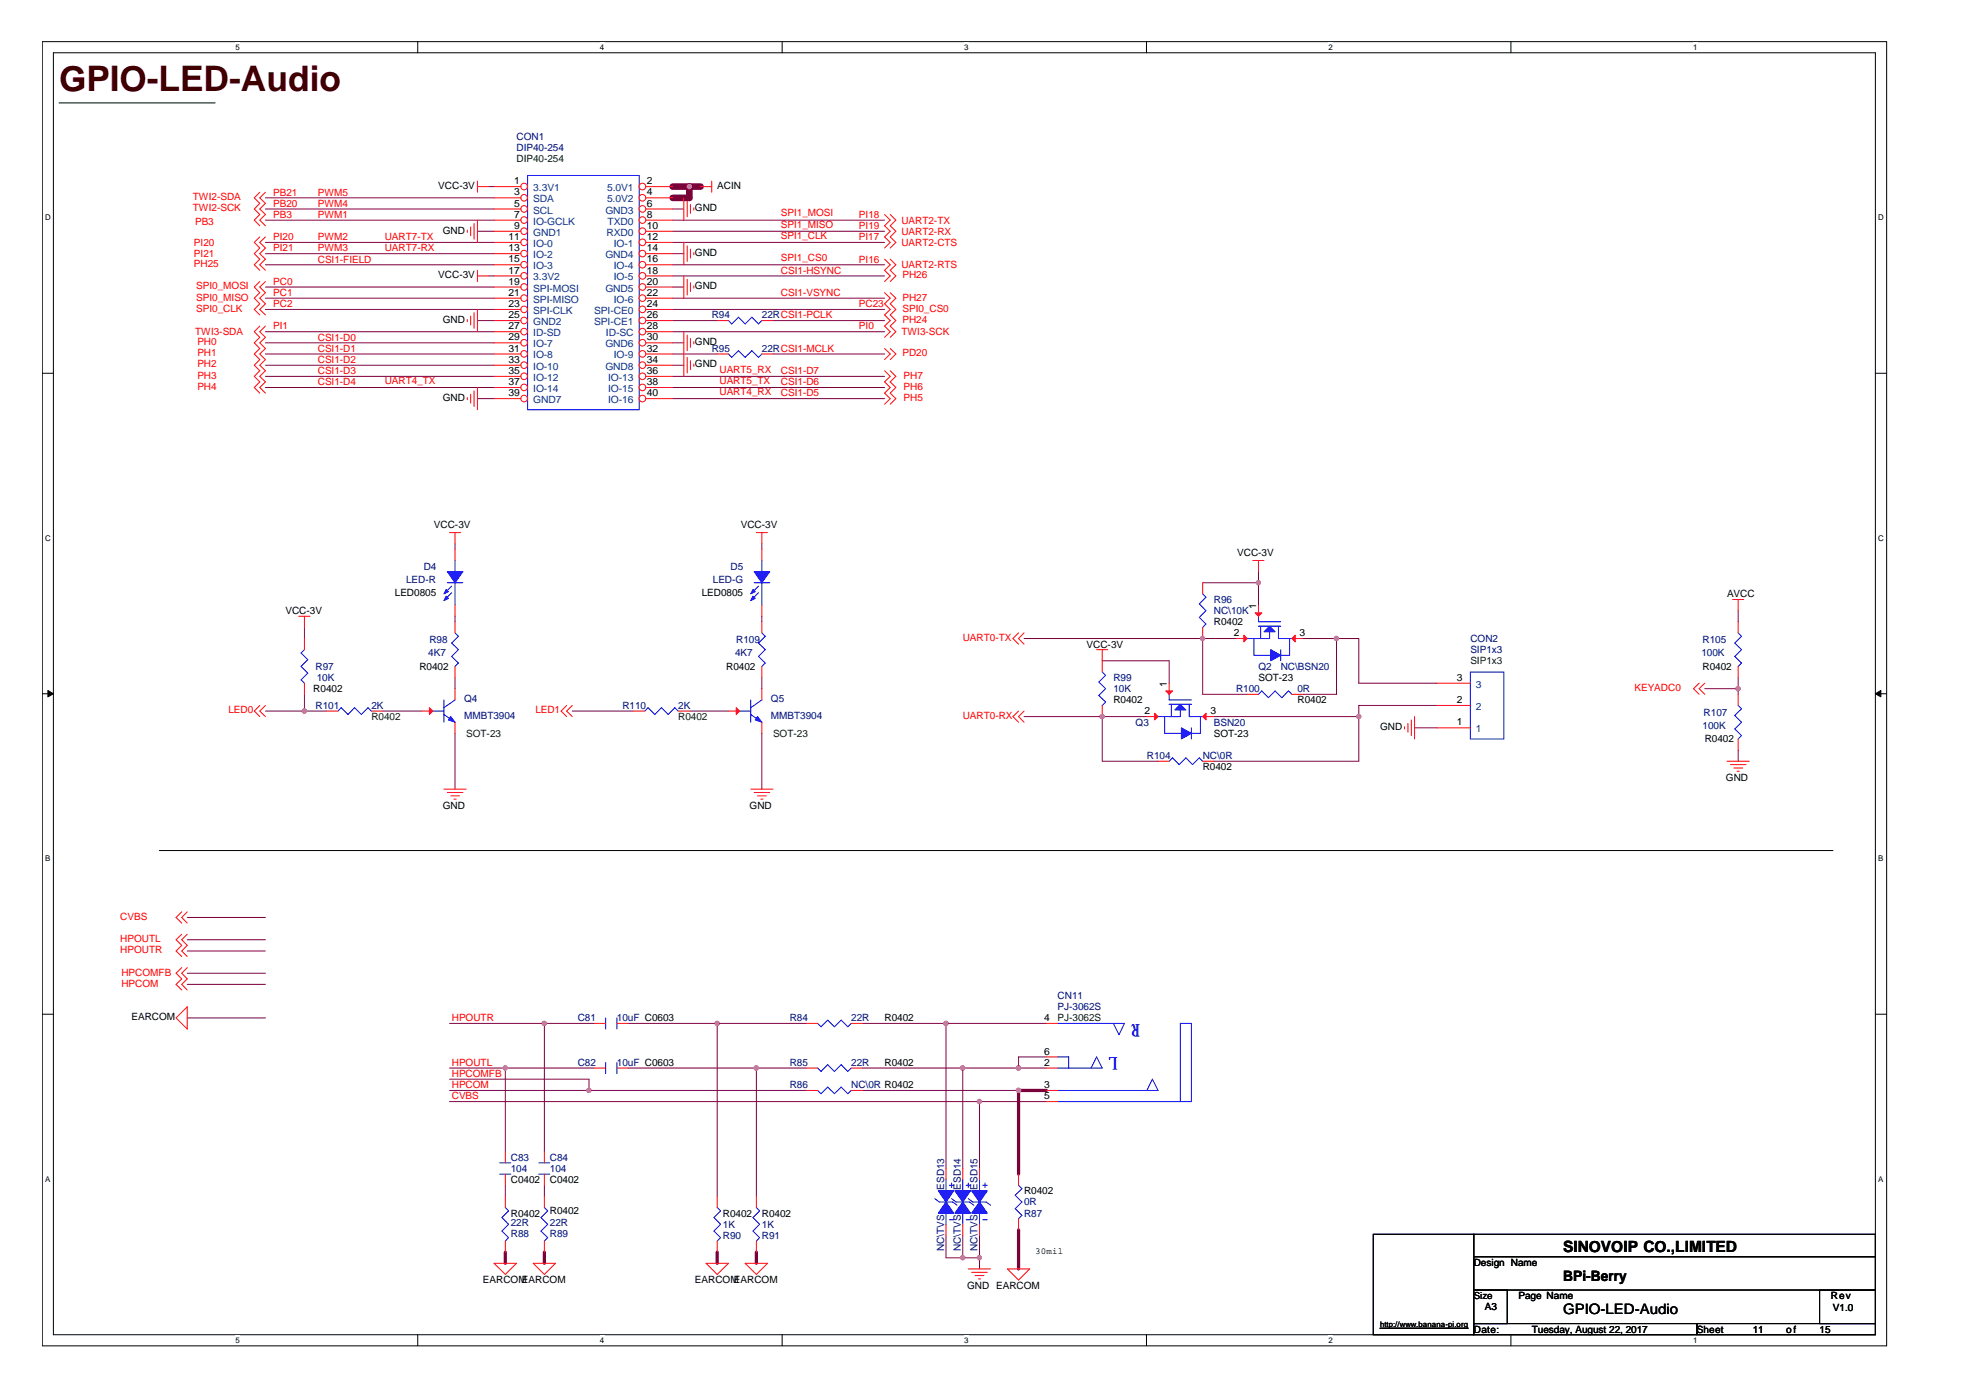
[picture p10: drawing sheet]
<svg xmlns="http://www.w3.org/2000/svg" width="297mm" height="210mm" viewBox="0 0 297 210" stroke-linecap="round" stroke-linejoin="round" font-family="sans-serif">
<path d="M6.3 6.3h277.2v195.9h-277.2zM8 7.9h273.8v192.6h-273.8z" fill="none" stroke="#000" stroke-width=".15"/>
<g fill="#fff">
<path d="M35.4 6.4h.6v1.4h-.6z"/>
<path d="M35.4 200.7h.6v1.4h-.6z"/>
</g>
<path d="M62.8 6.3v1.6M62.8 200.5v1.7" fill="none" stroke="#000" stroke-width=".15"/>
<g fill="#fff">
<path d="M90.1 6.4h.7v1.4h-.7z"/>
<path d="M90.1 200.7h.7v1.4h-.7z"/>
</g>
<path d="M117.5 6.3v1.6M117.5 200.5v1.7" fill="none" stroke="#000" stroke-width=".15"/>
<g fill="#fff">
<path d="M144.9 6.4h.6v1.4h-.6z"/>
<path d="M144.9 200.7h.6v1.4h-.6z"/>
</g>
<path d="M172.3 6.3v1.6M172.3 200.5v1.7" fill="none" stroke="#000" stroke-width=".15"/>
<g fill="#fff">
<path d="M199.6 6.4h.7v1.4h-.7z"/>
<path d="M199.6 200.7h.7v1.4h-.7z"/>
</g>
<path d="M227 6.3v1.6M227 200.5v1.7" fill="none" stroke="#000" stroke-width=".15"/>
<g fill="#fff">
<path d="M254.4 6.4h.6v1.4h-.6z"/>
<path d="M254.4 200.7h.6v1.4h-.6z"/>
<path d="M6.8 32h.8v1.4h-.8z"/>
<path d="M282.2 32h.8v1.4h-.8z"/>
<path d="M6.8 80.1h.8v1.4h-.8z"/>
<path d="M282.2 80.1h.8v1.4h-.8z"/>
</g>
<path d="M6.3 56.1h1.7M281.8 56.1h1.6" fill="none" stroke="#000" stroke-width=".15"/>
<g fill="#fff">
<path d="M6.8 128.3h.8v1.4h-.8z"/>
<path d="M282.2 128.3h.8v1.4h-.8z"/>
</g>
<path d="M6.3 104.2h1.7M281.8 104.2h1.6" fill="none" stroke="#000" stroke-width=".15"/>
<g fill="#000" stroke="#000" stroke-width=".15">
<path d="M7.2 103.8l.8 .4-.8 .5z" fill-rule="evenodd"/>
<path d="M281.8 104.2l.8-.4v.9z" fill-rule="evenodd"/>
</g>
<g fill="#fff">
<path d="M6.8 176.4h.8v1.4h-.8z"/>
<path d="M282.2 176.4h.8v1.4h-.8z"/>
</g>
<path d="M8.9 15.5h23.4M23.9 127.8h251.5M6.3 152.4h1.7M281.8 152.4h1.6M206.3 185.5h15.1v15h-15.1zM221.4 185.5h60.4v3.3h-60.4zM221.4 188.8h60.4v5h-60.4zM221.4 193.8h5.1v5.1h-5.1zM221.4 198.9h33.6v1.6h-33.6zM255 198.9h26.8v1.6h-26.8zM273.4 193.8h8.4v5.1h-8.4z" fill="none" stroke="#000" stroke-width=".15"/>
<g fill="none" stroke="#800040" stroke-width=".15">
<path d="M39.9 38.1h34.3M39.9 31.4h34.3M39.9 29.7h34.3M39.9 39.8h34.3M39.9 36.4h34.3M39.9 33.1h34.3M71.7 34.7h2.5M73.4 28h.8M101.1 34.7h31.8M101.1 38.1h1.6M101.1 31.4h1.6M101.1 39.8h31.8"/>
<path d="M101.1 36.4h31.8M101.1 33.1h31.8M39.9 54.9h34.3M39.9 51.5h34.3M39.9 43.1h34.3M39.9 44.8h34.3M39.9 46.5h34.3M39.9 53.2h34.3M39.9 56.6h34.3M39.9 58.2h34.3M39.9 49.8h34.3M71.7 48.2h2.5"/>
<path d="M71.7 59.9h2.5M73.4 41.5h.8M101.1 41.5h31.8M101.1 48.2h6.7M101.1 54.9h1.6M101.1 51.5h1.6M101.1 59.9h31.8M101.1 43.1h1.6M101.1 44.8h31.8M101.1 46.5h31.8M101.1 53.2h6.7M101.1 56.6h31.8"/>
<path d="M101.1 58.2h31.8M101.1 49.8h31.8M116.1 48.2h16.8M116.1 53.2h16.8M45.7 94.3v1.6M68.4 81.7v.8M68.4 92.6v.8M114.5 81.7v.8M114.5 92.6v.8M153.9 95.9h31.8M165.6 99.3h10.1v3.4M180.7 95.9v8.4h6.7"/>
<path d="M180.7 87.6h8.4M189.1 85.9v5M195.8 95.9h8.4v6.8h11.7M200.8 95.9v8.4h-5M261.2 91.8v1.6M39.9 106.8h9.2M45.7 104.3v2.5M57.5 106.8h5.9M68.4 101.8v1.7M68.4 110.2v8.4M86 106.8h9.2M103.6 106.8h5.9"/>
<path d="M114.5 101.8v1.7M114.5 110.2v8.4M153.9 107.7h18.4M165.6 107.7v6.7h8.4M182.4 107.7h21.8M212.5 109.4h3.4M215.9 106h-11.7v8.4h-21.8M256.1 103.5h5.1M261.2 101.8v2.5M261.2 112.7v1.7M28.1 137.9h11.8M28.1 152.9h11.8"/>
<path d="M28.1 142.9h11.8M28.1 141.2h11.8M28.1 147.9h11.8M28.1 146.2h11.8M67.5 153.8h21.8M81.8 153.8v19.3M94.4 153.8h26.8M107.8 153.8v26M129.6 153.8h27.6M142.1 153.8v21.8M157.2 158.8h-4.2v1.7M67.5 160.5h21.8"/>
<path d="M67.5 162.2h21v1.6M67.5 163.8h53.7M67.5 165.5h89.7M75.9 160.5v12.6M75.9 178.1v1.7M81.8 178.1v1.7M94.4 160.5h26.8M113.6 160.5v19.3M129.6 160.5h27.6M129.6 163.8h23.4M144.7 160.5v15.1M147.2 165.5v10.1"/>
<path d="M142.1 185.6v3.4h5.1M144.7 185.6v3.4M147.2 185.6v5.1"/>
</g>
<g fill="#f0f" stroke="#f0f" stroke-width=".15">
<circle cx="45.7" cy="106.8" r=".33"/>
<circle cx="200.8" cy="95.9" r=".33"/>
<circle cx="180.7" cy="95.9" r=".32"/>
<circle cx="204.1" cy="107.7" r=".32"/>
<circle cx="165.6" cy="107.7" r=".33"/>
<circle cx="189.1" cy="87.5" r=".32"/>
<circle cx="103.6" cy="28" r=".32"/>
<circle cx="261.1" cy="103.5" r=".33"/>
<circle cx="107.8" cy="153.8" r=".32"/>
<circle cx="144.6" cy="160.5" r=".33"/>
<circle cx="153" cy="160.5" r=".33"/>
<circle cx="142.1" cy="153.8" r=".33"/>
<circle cx="147.1" cy="189" r=".32"/>
<circle cx="144.6" cy="189" r=".33"/>
<circle cx="88.5" cy="163.8" r=".32"/>
<circle cx="81.8" cy="153.8" r=".33"/>
<circle cx="75.9" cy="160.5" r=".32"/>
<circle cx="113.6" cy="160.5" r=".32"/>
<circle cx="153" cy="163.8" r=".33"/>
<circle cx="147.1" cy="165.5" r=".32"/>
</g>
<path d="M101.1 28h4.2M103.6 28v1.7h-2.5" fill="none" stroke="#800040" stroke-width=".99"/>
<path d="M157.2 163.8h-4.2v12.6M75.9 188.1v1.7M81.8 188.1v1.7M107.8 188.1v1.7M113.6 188.1v1.7M153 184.8v5.9" fill="none" stroke="#800040" stroke-width=".49"/>
<g fill="none" stroke="#f00" stroke-width=".15">
<path d="M39 28.9l-.8 .8 .8 .9-.8 .8 .8 .8-.8 .9 .8 .8M39 35.6l-.8 .8 .8 .9-.8 .8 .8 .8-.8 .9 .8 .8M39.9 28.9l-.9 .8 .9 .9-.9 .8 .9 .8-.9 .9 .9 .8M39.9 35.6l-.9 .8 .9 .9-.9 .8 .9 .8-.9 .9 .9 .8M70.2 34.6v.3M70.7 34.1v1.3M71.2 33.6v2.3M71.7 27.2v1.7M71.7 33.1v3.3M71.7 28h1.7M102.7 29.7v3.4M102.7 36.4v3.4"/>
<path d="M103.3 30.2v2.4M103.3 36.9v2.4M103.7 30.7v1.4M103.7 37.4v1.4M104.2 31.2v.4M104.2 37.9v.4M105.3 28h1.6M106.9 27.2v1.7M132.9 38.9l.9 .9-.9 .8 .9 .9-.9 .8M132.9 32.2l.9 .9-.9 .8 .9 .8-.9 .9 .9 .8-.9 .9M133.8 38.9l.8 .9-.8 .8 .8 .9-.8 .8M133.8 32.2l.8 .9-.8 .8 .8 .8-.8 .9 .8 .8-.8 .9"/>
<path d="M39 42.3l-.8 .8 .8 .9-.8 .8 .8 .8-.8 .9 .8 .8M39 49l-.8 .8 .8 .9-.8 .8 .8 .9-.8 .8 .8 .8-.8 .9 .8 .8-.8 .9 .8 .8-.8 .8 .8 .9M39.9 42.3l-.9 .8 .9 .9-.9 .8 .9 .8-.9 .9 .9 .8M39.9 49l-.9 .8 .9 .9-.9 .8 .9 .9-.9 .8 .9 .8-.9 .9 .9 .8-.9 .9 .9 .8-.9 .8 .9 .9M70.2 48v.3M70.2 59.7v.4M70.7 47.5v1.3M70.7 59.2v1.4M71.2 47v2.3M71.2 58.7v2.4M71.7 40.6v1.7M71.7 46.5v3.3"/>
<path d="M71.7 58.2v3.4M71.7 41.5h1.7M102.7 41.5v3.3M102.7 49.8v6.8M103.3 42v2.3M103.3 50.3v2.4M103.3 53.7v2.3M103.7 42.5v1.3M103.7 50.9v1.3M103.7 54.2v1.3M104.2 43v.3M104.2 51.3v.4"/>
<path d="M104.2 54.7v.3M107.8 48.2h1.7M114.5 48.2h1.6M132.9 44l.9 .8-.9 .8 .9 .9-.9 .8 .9 .9-.9 .8 .9 .8-.9 .9M132.9 55.7l.9 .9-.9 .8 .9 .8-.9 .9 .9 .8-.9 .8M132.9 52.4l.9 .8-.9 .8M133.8 44l.8 .8-.8 .8 .8 .9-.8 .8 .8 .9-.8 .8 .8 .8-.8 .9M133.8 55.7l.8 .9-.8 .8 .8 .8-.8 .9 .8 .8-.8 .8M133.8 52.4l.8 .8-.8 .8M44.9 92.6h1.7M45.7 92.6v1.7M67.5 80h1.7"/>
<path d="M68.4 80v1.7M113.6 80h1.7M114.5 80v1.7M114.5 82.5v1.7M114.5 90.9v1.7M114.5 93.4v1.7M153 95.1l-.8 .8 .8 .9M153.9 95.1l-.9 .8 .9 .9M164.8 97.6h1.6M165.6 97.6v1.7M180.7 87.6v1.6M180.7 94.3v1.6"/>
<path d="M185.7 95.9h1.7M188.2 84.2h1.7M189.1 84.2v1.7M189.1 90.9v1.7M194.1 95.9h1.7M260.3 90.1h1.7M261.2 90.1v1.7M261.2 93.4v1.7M39 106l-.8 .8 .8 .9M39.9 106l-.9 .8 .9 .9M66.7 118.6h3.3M67.2 119.1h2.4"/>
<path d="M67.7 119.6h1.3M85.1 106l-.8 .8 .8 .9M86 106l-.9 .8 .9 .9M112.8 118.6h3.3M113.3 119.1h2.4M113.8 119.6h1.3M114.5 100.1v1.7M153 106.8l-.8 .9 .8 .8M153.9 106.8l-.9 .9 .9 .8M172.3 107.7h1.7M175.7 102.7v1.6M180.7 107.7h1.7"/>
<path d="M211 109.2v.3M211.5 108.7v1.3M212 108.2v2.3M212.5 107.7v3.3M255.3 102.7l-.9 .8 .9 .8M256.1 102.7l-.8 .8 .8 .8M259.5 114.4h3.3M260 114.9h2.3M260.5 115.4h1.3M261 115.9h.3M261.2 100.1v1.7M261.2 104.3v1.7"/>
<path d="M261.2 111v1.7M27.3 137l-.8 .9 .8 .8M28.1 137l-.8 .9 .8 .8M68.2 120.1h.3M114.3 120.1h.3M26.5 152.9l1.6-1.6v3.3zM27.3 140.4l-.8 .8 .8 .8-.8 .9 .8 .8M27.3 145.4l-.8 .8 .8 .9-.8 .8 .8 .9M28.1 140.4l-.8 .8 .8 .8-.8 .9 .8 .8M28.1 145.4l-.8 .8 .8 .9-.8 .8 .8 .9M89.3 153.8h1.7M92.7 153.8h1.7"/>
<path d="M75.9 173.1v1.6M75.9 176.4v1.7M75.9 179.8v1.6M107.8 179.8v1.6M113.6 179.8v1.6M121.2 163.8h1.7M121.2 160.5h1.7M127.9 163.8h1.7M127.9 160.5h1.7M142.1 175.6v1.6M147.2 175.6v1.6M153 176.4v1.7"/>
<path d="M74.2 189.8h3.4l-1.7 1.7zM75.9 186.5v1.6M80.1 189.8h3.4l-1.7 1.7zM106.1 189.8h3.4l-1.7 1.7zM107.8 186.5v1.6M112 189.8h3.3l-1.7 1.7zM113.6 186.5v1.6M142.1 184v1.6M145.5 190.7h3.3M146 191.2h2.3M146.5 191.7h1.3M147 192.2h.3"/>
<path d="M147.2 184v1.6M151.4 190.7h3.3l-1.7 1.6zM153 183.1v1.7"/>
</g>
<path d="M207.3 199.6h13.3" fill="none" stroke="#000" stroke-width=".18"/>
<g fill="none" stroke="#00f" stroke-width=".15">
<path d="M79.3 26.4h16.7v35.2h-16.7zM109.5 48.2l.4 .5 1.1-1 1 1 1-1 1 1 .5-.5M113.3 87.6h2.4M114 88.1l-1 1M114 89.1l-1 1M114.5 84.2v1.7M114.5 87.6v3.3M114.5 95.1l.5 .5-1 1 1 1-1 1 1 1-.5 .5M180.7 89.2l.5 .5-1 1 1 1.1-1 1 1 1-.5 .5M188.4 95.9v2.6h2.5M189.1 94.1h3.3M189.1 92.6v.8h3.3"/>
<path d="M189.4 94.1v1.8M190.8 94.9v1h-3.4M192.1 94.1v1.8h2M192.4 97.6v1.7M193.8 95.9v2.6h-1.4M261.2 95.1l.5 .5-1.1 1 1.1 1-1.1 1 1.1 1-.5 .5M175 107.7v2.5h2.5M175.7 105.8h3.3M175.7 104.3v.9h3.3M176 105.8v1.9M177.3 106.7v1h-3.3M178.7 105.8v1.9h2"/>
<path d="M179 109.4v1.6M180.4 107.7v2.5h-1.4M261.2 106l.5 .5-1.1 1 1.1 1-1.1 1 1.1 1-.5 .5M91 152.9v1.7M92.7 152.9v1.7M75.1 176.4h1.7M75.1 174.7h1.7M122.9 163.8l.5 .5 1-1 1 1 1-1 1 1 .5-.5M122.9 160.5l.5 .5 1-1 1 1 1-1 1 1 .5-.5M141.3 179.1h1.7M142.1 177.2v1.7M142.6 178.1h.7"/>
<path d="M143 177.8v.6M146.3 179.1h1.7M147.2 177.2v1.7M147.7 178.1h.6M148 177.8v.6M153 178.1l.5 .5-1 1 1 1-1 1 1 1-.5 .5M75.9 181.4l.5 .5-1 1 1 1.1-1 1 1 1-.5 .5M107.8 181.4l.5 .5-1 1 1 1.1-1 1 1 1-.5 .5M113.6 181.4l.5 .5-1 1 1 1.1-1 1 1 1-.5 .5M140.5 180.1l.6 .5h2.1l.6 .5M142.1 182.3v1.7M142.6 183.3h.7"/>
<path d="M145.5 180.1l.7 .5h2l.6 .5M147.2 182.3v1.7M147.7 183.3h.6"/>
</g>
<g fill="#00f" stroke="#00f" stroke-width=".15">
<path d="M189.9 94.9l.9-.8 .8 .8z" fill-rule="evenodd"/>
<path d="M190.9 97.6l1.5 .9-1.5 .8z" fill-rule="evenodd"/>
<path d="M177.3 105.8l.9 .9h-1.7z" fill-rule="evenodd"/>
<path d="M177.5 109.4l1.5 .8-1.5 .8z" fill-rule="evenodd"/>
<path d="M141 178.9h2.3l-1.2 1.7z" fill-rule="evenodd"/>
<path d="M142.1 180.6l1.2 1.7h-2.3z" fill-rule="evenodd"/>
<path d="M113.3 85.9h2.4l-1.2 1.7z" fill-rule="evenodd"/>
<path d="M113.1 89.6l.4 .3-.7 .3z" fill-rule="evenodd"/>
<path d="M113.1 88.6l.4 .3-.7 .3z" fill-rule="evenodd"/>
<path d="M146 178.9h2.3l-1.1 1.7z" fill-rule="evenodd"/>
<path d="M147.2 180.6l1.1 1.7h-2.3z" fill-rule="evenodd"/>
</g>
<g fill="#f00" stroke="#f00" stroke-width=".15">
<path d="M188.6 92.1h1l-.5 .5z" fill-rule="evenodd"/>
<path d="M194.1 95.9l.5-.5v1z" fill-rule="evenodd"/>
<path d="M186.9 95.4l.5 .5-.5 .5z" fill-rule="evenodd"/>
<path d="M175.2 103.8h1l-.5 .5z" fill-rule="evenodd"/>
<path d="M180.7 107.7l.5-.5v1z" fill-rule="evenodd"/>
<path d="M173.5 107.2l.5 .5-.5 .5z" fill-rule="evenodd"/>
</g>
<circle cx="78.7" cy="28" r=".5" fill="#fff" stroke="#f00" stroke-width=".15"/>
<path d="M74.2 28h4.1" fill="none" stroke="#f00" stroke-width=".15"/>
<circle cx="78.7" cy="29.7" r=".5" fill="#fff" stroke="#f00" stroke-width=".15"/>
<path d="M74.2 29.7h4.1" fill="none" stroke="#f00" stroke-width=".15"/>
<circle cx="78.7" cy="31.4" r=".5" fill="#fff" stroke="#f00" stroke-width=".15"/>
<path d="M74.2 31.4h4.1" fill="none" stroke="#f00" stroke-width=".15"/>
<circle cx="78.7" cy="33.1" r=".5" fill="#fff" stroke="#f00" stroke-width=".15"/>
<path d="M74.2 33.1h4.1" fill="none" stroke="#f00" stroke-width=".15"/>
<circle cx="78.7" cy="34.7" r=".5" fill="#fff" stroke="#f00" stroke-width=".15"/>
<path d="M74.2 34.7h4.1" fill="none" stroke="#f00" stroke-width=".15"/>
<circle cx="78.7" cy="36.4" r=".5" fill="#fff" stroke="#f00" stroke-width=".15"/>
<path d="M74.2 36.4h4.1" fill="none" stroke="#f00" stroke-width=".15"/>
<circle cx="78.7" cy="38.1" r=".5" fill="#fff" stroke="#f00" stroke-width=".15"/>
<path d="M74.2 38.1h4.1" fill="none" stroke="#f00" stroke-width=".15"/>
<circle cx="96.5" cy="28" r=".5" fill="#fff" stroke="#f00" stroke-width=".15"/>
<path d="M97 28h4.1" fill="none" stroke="#f00" stroke-width=".15"/>
<circle cx="96.5" cy="29.7" r=".5" fill="#fff" stroke="#f00" stroke-width=".15"/>
<path d="M97 29.7h4.1" fill="none" stroke="#f00" stroke-width=".15"/>
<circle cx="96.5" cy="31.4" r=".5" fill="#fff" stroke="#f00" stroke-width=".15"/>
<path d="M97 31.4h4.1" fill="none" stroke="#f00" stroke-width=".15"/>
<circle cx="96.5" cy="33.1" r=".5" fill="#fff" stroke="#f00" stroke-width=".15"/>
<path d="M97 33.1h4.1" fill="none" stroke="#f00" stroke-width=".15"/>
<circle cx="96.5" cy="34.7" r=".5" fill="#fff" stroke="#f00" stroke-width=".15"/>
<path d="M97 34.7h4.1" fill="none" stroke="#f00" stroke-width=".15"/>
<circle cx="96.5" cy="36.4" r=".5" fill="#fff" stroke="#f00" stroke-width=".15"/>
<path d="M97 36.4h4.1" fill="none" stroke="#f00" stroke-width=".15"/>
<circle cx="96.5" cy="38.1" r=".5" fill="#fff" stroke="#f00" stroke-width=".15"/>
<path d="M97 38.1h4.1" fill="none" stroke="#f00" stroke-width=".15"/>
<circle cx="78.7" cy="39.8" r=".5" fill="#fff" stroke="#f00" stroke-width=".15"/>
<path d="M74.2 39.8h4.1" fill="none" stroke="#f00" stroke-width=".15"/>
<circle cx="78.7" cy="41.4" r=".5" fill="#fff" stroke="#f00" stroke-width=".15"/>
<path d="M74.2 41.5h4.1" fill="none" stroke="#f00" stroke-width=".15"/>
<circle cx="78.7" cy="43.1" r=".5" fill="#fff" stroke="#f00" stroke-width=".15"/>
<path d="M74.2 43.1h4.1" fill="none" stroke="#f00" stroke-width=".15"/>
<circle cx="78.7" cy="44.8" r=".5" fill="#fff" stroke="#f00" stroke-width=".15"/>
<path d="M74.2 44.8h4.1" fill="none" stroke="#f00" stroke-width=".15"/>
<circle cx="78.7" cy="46.5" r=".5" fill="#fff" stroke="#f00" stroke-width=".15"/>
<path d="M74.2 46.5h4.1" fill="none" stroke="#f00" stroke-width=".15"/>
<circle cx="78.7" cy="48.2" r=".5" fill="#fff" stroke="#f00" stroke-width=".15"/>
<path d="M74.2 48.2h4.1" fill="none" stroke="#f00" stroke-width=".15"/>
<circle cx="96.5" cy="39.8" r=".5" fill="#fff" stroke="#f00" stroke-width=".15"/>
<path d="M97 39.8h4.1" fill="none" stroke="#f00" stroke-width=".15"/>
<circle cx="96.5" cy="41.4" r=".5" fill="#fff" stroke="#f00" stroke-width=".15"/>
<path d="M97 41.5h4.1" fill="none" stroke="#f00" stroke-width=".15"/>
<circle cx="96.5" cy="43.1" r=".5" fill="#fff" stroke="#f00" stroke-width=".15"/>
<path d="M97 43.1h4.1" fill="none" stroke="#f00" stroke-width=".15"/>
<circle cx="96.5" cy="44.8" r=".5" fill="#fff" stroke="#f00" stroke-width=".15"/>
<path d="M97 44.8h4.1" fill="none" stroke="#f00" stroke-width=".15"/>
<circle cx="96.5" cy="46.5" r=".5" fill="#fff" stroke="#f00" stroke-width=".15"/>
<path d="M97 46.5h4.1" fill="none" stroke="#f00" stroke-width=".15"/>
<circle cx="96.5" cy="48.2" r=".5" fill="#fff" stroke="#f00" stroke-width=".15"/>
<path d="M97 48.2h4.1" fill="none" stroke="#f00" stroke-width=".15"/>
<circle cx="78.7" cy="49.8" r=".5" fill="#fff" stroke="#f00" stroke-width=".15"/>
<path d="M74.2 49.8h4.1" fill="none" stroke="#f00" stroke-width=".15"/>
<circle cx="78.7" cy="51.5" r=".5" fill="#fff" stroke="#f00" stroke-width=".15"/>
<path d="M74.2 51.5h4.1" fill="none" stroke="#f00" stroke-width=".15"/>
<circle cx="78.7" cy="53.2" r=".5" fill="#fff" stroke="#f00" stroke-width=".15"/>
<path d="M74.2 53.2h4.1" fill="none" stroke="#f00" stroke-width=".15"/>
<circle cx="78.7" cy="54.9" r=".5" fill="#fff" stroke="#f00" stroke-width=".15"/>
<path d="M74.2 54.9h4.1" fill="none" stroke="#f00" stroke-width=".15"/>
<circle cx="78.7" cy="56.5" r=".5" fill="#fff" stroke="#f00" stroke-width=".15"/>
<path d="M74.2 56.6h4.1" fill="none" stroke="#f00" stroke-width=".15"/>
<circle cx="78.7" cy="58.2" r=".5" fill="#fff" stroke="#f00" stroke-width=".15"/>
<path d="M74.2 58.2h4.1" fill="none" stroke="#f00" stroke-width=".15"/>
<circle cx="78.7" cy="59.9" r=".5" fill="#fff" stroke="#f00" stroke-width=".15"/>
<path d="M74.2 59.9h4.1" fill="none" stroke="#f00" stroke-width=".15"/>
<circle cx="96.5" cy="49.8" r=".5" fill="#fff" stroke="#f00" stroke-width=".15"/>
<path d="M97 49.8h4.1" fill="none" stroke="#f00" stroke-width=".15"/>
<circle cx="96.5" cy="51.5" r=".5" fill="#fff" stroke="#f00" stroke-width=".15"/>
<path d="M97 51.5h4.1" fill="none" stroke="#f00" stroke-width=".15"/>
<circle cx="96.5" cy="53.2" r=".5" fill="#fff" stroke="#f00" stroke-width=".15"/>
<path d="M97 53.2h4.1" fill="none" stroke="#f00" stroke-width=".15"/>
<circle cx="96.5" cy="54.9" r=".5" fill="#fff" stroke="#f00" stroke-width=".15"/>
<path d="M97 54.9h4.1" fill="none" stroke="#f00" stroke-width=".15"/>
<circle cx="96.5" cy="56.5" r=".5" fill="#fff" stroke="#f00" stroke-width=".15"/>
<path d="M97 56.6h4.1" fill="none" stroke="#f00" stroke-width=".15"/>
<circle cx="96.5" cy="58.2" r=".5" fill="#fff" stroke="#f00" stroke-width=".15"/>
<path d="M97 58.2h4.1" fill="none" stroke="#f00" stroke-width=".15"/>
<circle cx="96.5" cy="59.9" r=".5" fill="#fff" stroke="#f00" stroke-width=".15"/>
<g fill="none" stroke="#f00" stroke-width=".15">
<path d="M97 59.9h4.1M107.8 53.2h1.7M114.5 53.2h1.6M45.7 95.9v1.7M68.4 82.5v1.7M68.4 90.9v1.7M68.4 93.4v1.7M165.6 99.3v1.7M45.7 102.7v1.6M49.1 106.8h1.7M55.8 106.8h1.7M63.4 106.8h1.6"/>
<path d="M68.4 100.1v1.7M68.4 103.5v1.7M68.4 108.5v1.7M95.2 106.8h1.7M101.9 106.8h1.7M109.5 106.8h1.6M114.5 103.5v1.7M114.5 108.5v1.7M165.6 106v1.7M174 114.4h1.7M180.7 114.4h1.7M187.4 104.3h1.7"/>
<path d="M194.1 104.3h1.7M215.9 109.4h5M215.9 106h5M215.9 102.7h5M121.2 153.8h1.7M127.9 153.8h1.7M157.2 153.8h1.7M157.2 158.8h1.7M81.8 173.1v1.6M81.8 176.4v1.7M81.8 179.8v1.6M89.3 160.5h1.7"/>
<path d="M92.7 160.5h1.7M144.7 175.6v1.6M157.2 160.5h1.7M157.2 163.8h1.7M157.2 165.5h1.7M81.8 186.5v1.6M144.7 184v1.6"/>
</g>
<g fill="none" stroke="#00f" stroke-width=".15">
<path d="M109.5 53.2l.4 .5 1.1-1 1 1 1-1 1 1 .5-.5M45.7 97.6l-.5 .5 1 1-1 1 1 1-1 1 .5 .6M67.2 87.6h2.4M67.9 88.1l-1 1M67.9 89.1l-1 1M68.4 84.2v1.7M68.4 87.6v3.3M68.4 95.1l.5 .5-1 1 1 1-1 1 1 1-.5 .5M50.8 106.8l.5-.5 1 1.1 1-1.1 1 1.1 1-1.1 .5 .5M65 106.8h1.7M66.7 107.4l1.7 1.1M66.7 105.2v3.3"/>
<path d="M68.4 105.2l-1.7 1.1M96.9 106.8l.5-.5 1 1.1 1-1.1 1 1.1 1-1.1 .5 .5M111.1 106.8h1.7M112.8 107.4l1.7 1.1M112.8 105.2v3.3M114.5 105.2l-1.7 1.1M165.6 101l.5 .5-1 1 1 1-1 1 1 1-.5 .5M175.7 114.4l.5-.5 1 1 1-1 1 1 1-1 .5 .5M189.1 104.3l.5-.5 1 1 1-1 1 1 1-1 .5 .5M220.9 101h5.1v10h-5.1zM91 159.7v1.6M92.7 159.7v1.6"/>
<path d="M122.9 153.8l.5 .5 1-1 1 1 1-1 1 1 .5-.5M158.9 153.8h10.1l-.9 1.7-.8-1.7M158.9 158.8h1.7v1.7M177.3 153.8h1.7v11.7h-1.7zM80.9 176.4h1.7M80.9 174.7h1.7M143.8 179.1h1.7M144.7 177.2v1.7M145.2 178.1h.6M145.5 177.8v.6M158.9 165.5h18.4M158.9 160.5h6.7l-.8-1.7-.9 1.7"/>
<path d="M158.9 163.8h15.1l-.9-1.6-.8 1.6M81.8 181.4l.5 .5-1 1 1 1.1-1 1 1 1-.5 .5M143 180.1l.6 .5h2l.7 .5M144.7 182.3v1.7M145.2 183.3h.6"/>
</g>
<g fill="#00f" stroke="#00f" stroke-width=".15">
<path d="M67.7 107.7l.7 .8-1-.3z" fill-rule="evenodd"/>
<path d="M67.2 85.9h2.4l-1.2 1.7z" fill-rule="evenodd"/>
<path d="M67 89.6l.4 .3-.7 .3z" fill-rule="evenodd"/>
<path d="M67 88.6l.4 .3-.7 .3z" fill-rule="evenodd"/>
<path d="M113.8 107.7l.7 .8-1-.3z" fill-rule="evenodd"/>
<path d="M143.5 178.9h2.3l-1.1 1.7z" fill-rule="evenodd"/>
<path d="M144.7 180.6l1.1 1.7h-2.3z" fill-rule="evenodd"/>
</g>
<g fill="#f00" stroke="#f00" stroke-width=".15">
<path d="M64.5 106.3l.5 .5-.5 .6z" fill-rule="evenodd"/>
<path d="M110.6 106.3l.5 .5-.5 .6z" fill-rule="evenodd"/>
</g>
<g fill="#f0f" stroke="#f0f" stroke-width=".15">
<circle cx="45.7" cy="106.8" r=".33"/>
<circle cx="200.8" cy="95.9" r=".33"/>
<circle cx="180.7" cy="95.9" r=".32"/>
<circle cx="204.1" cy="107.7" r=".32"/>
<circle cx="165.6" cy="107.7" r=".33"/>
<circle cx="189.1" cy="87.5" r=".32"/>
<circle cx="103.6" cy="28" r=".32"/>
<circle cx="261.1" cy="103.5" r=".33"/>
<circle cx="107.8" cy="153.8" r=".32"/>
<circle cx="144.6" cy="160.5" r=".33"/>
<circle cx="153" cy="160.5" r=".33"/>
<circle cx="142.1" cy="153.8" r=".33"/>
<circle cx="147.1" cy="189" r=".32"/>
<circle cx="144.6" cy="189" r=".33"/>
<circle cx="88.5" cy="163.8" r=".32"/>
<circle cx="81.8" cy="153.8" r=".33"/>
<circle cx="75.9" cy="160.5" r=".32"/>
<circle cx="113.6" cy="160.5" r=".32"/>
<circle cx="153" cy="163.8" r=".33"/>
<circle cx="147.1" cy="165.5" r=".32"/>
</g>
<text font-size="5.3" fill="#400000" x="8.9" y="13.7">GPIO-LED-Audio</text>
<g font-size="2.7" fill="#00f">
<text x="171.3" y="153.8" transform="rotate(-180 171.3 153.8)">R</text>
<text x="168" y="158.9" transform="rotate(-180 168 158.9)">L</text>
</g>
<text font-size="2.3" x="234.8" y="188.1">SINOVOIP CO.,LIMITED</text>
<g font-size="2.2">
<text x="234.8" y="197.5">GPIO-LED-Audio</text>
<text x="234.8" y="192.5">BPi-Berry</text>
</g>
<g font-size="1.5" fill="#000080">
<text x="77.6" y="21">CON1</text>
<text x="77.6" y="22.7">DIP40-254</text>
<text x="106.9" y="47.9">R94</text>
<text x="114.5" y="47.9">22RCSI1-PCLK</text>
<text x="106.9" y="52.9">R95</text>
<text x="114.5" y="52.9">22RCSI1-MCLK</text>
<text x="61" y="87.6">LED-R</text>
<text x="63.7" y="85.6">D4</text>
<text x="107.1" y="87.6">LED-G</text>
<text x="109.8" y="85.6">D5</text>
<text x="182.4" y="90.6">R96</text>
<text x="182.4" y="92.3">NC\10K</text>
<text x="47.4" y="100.6">R97</text>
<text x="64.3" y="98.6">4K7</text>
<text x="64.5" y="96.6">R98</text>
<text x="110.4" y="98.6">4K7</text>
<text x="110.6" y="96.6">R109</text>
<text x="189.1" y="100.6">Q2</text>
<text x="192.4" y="100.6">NC\BSN20</text>
<text x="220.9" y="96.4">CON2</text>
<text x="220.9" y="98.1">SIP1x3</text>
<text x="255.6" y="98.6">100K</text>
<text x="255.8" y="96.6">R105</text>
<text x="47.4" y="106.5">R101</text>
<text x="47.6" y="102.3">10K</text>
<text x="55.8" y="106.5">2K</text>
<text x="69.7" y="105.5">Q4</text>
<text x="93.5" y="106.5">R110</text>
<text x="101.9" y="106.5">2K</text>
<text x="115.8" y="105.5">Q5</text>
<text x="167.3" y="102.3">R99</text>
<text x="167.3" y="104">10K</text>
<text x="185.7" y="104">R100</text>
<text x="194.9" y="104">0R</text>
<text x="256" y="107.5">R107</text>
<text x="69.7" y="108">MMBT3904</text>
<text x="115.8" y="108">MMBT3904</text>
<text x="170.6" y="109">Q3</text>
<text x="182.4" y="109">BSN20</text>
<text x="255.8" y="109.5">100K</text>
<text x="172.3" y="114.1">R104</text>
<text x="180.7" y="114.1">NC\0R</text>
<text x="86.8" y="153.5">C81</text>
<text x="92.7" y="153.5">10uF C0603</text>
<text x="118.7" y="153.5">R84</text>
<text x="127.9" y="153.5">22R</text>
<text x="158.9" y="150.1">CN11</text>
<text x="158.9" y="151.8">PJ-3062S</text>
<text x="86.8" y="160.2">C82</text>
<text x="92.7" y="160.2">10uF C0603</text>
<text x="118.7" y="160.2">R85</text>
<text x="127.9" y="160.2">22R</text>
<text x="118.7" y="163.5">R86</text>
<text x="127.9" y="163.5">NC\0R R0402</text>
<text x="76.8" y="174.4">C83</text>
<text x="76.8" y="176.1">104</text>
<text x="82.6" y="174.4">C84</text>
<text x="82.6" y="176.1">104</text>
<text x="141.9" y="178.7" transform="rotate(-90 141.9 178.7)">ESD13</text>
<text x="144.4" y="178.7" transform="rotate(-90 144.4 178.7)">ESD14</text>
<text x="146.9" y="178.7" transform="rotate(-90 146.9 178.7)">ESD15</text>
<text x="76.8" y="185.8">R88</text>
<text x="76.8" y="184.1">22R</text>
<text x="82.6" y="185.8">R89</text>
<text x="82.6" y="184.1">22R</text>
<text x="108.6" y="184.5">1K</text>
<text x="114.5" y="184.5">1K</text>
<text x="153.9" y="182.8">R87</text>
<text x="153.9" y="181.1">0R</text>
<text x="108.6" y="186.2">R90</text>
<text x="114.5" y="186.2">R91</text>
<text x="141.9" y="188" transform="rotate(-90 141.9 188)">NC\TVS</text>
<text x="144.4" y="188" transform="rotate(-90 144.4 188)">NC\TVS</text>
<text x="146.9" y="188" transform="rotate(-90 146.9 188)">NC\TVS</text>
</g>
<g font-size="1.5" fill="#f00">
<text x="41" y="29.4">PB21</text>
<text x="47.8" y="29.4">PWM5</text>
<text x="29" y="31.7">TWI2-SCK</text>
<text x="29" y="30.1">TWI2-SDA</text>
<text x="29.3" y="33.8">PB3</text>
<text x="41" y="31.1">PB20</text>
<text x="41" y="32.7">PB3</text>
<text x="47.8" y="31.1">PWM4</text>
<text x="47.8" y="32.7">PWM1</text>
<text x="117.3" y="35.9">SPI1_CLK</text>
<text x="117.3" y="32.5">SPI1_MOSI</text>
<text x="117.3" y="34.2">SPI1_MISO</text>
<text x="129.1" y="32.7">PI18</text>
<text x="129.1" y="34.4">PI19</text>
<text x="135.4" y="33.6">UART2-TX</text>
<text x="135.4" y="35.3">UART2-RX</text>
<text x="29.1" y="40.1">PH25</text>
<text x="29.1" y="38.6">PI21</text>
<text x="29.1" y="36.9">PI20</text>
<text x="41" y="37.8">PI21</text>
<text x="41" y="36.1">PI20</text>
<text x="47.8" y="39.4">CSI1-FIELD</text>
<text x="47.8" y="37.8">PWM3</text>
<text x="47.8" y="36.1">PWM2</text>
<text x="57.8" y="37.8">UART7-RX</text>
<text x="57.8" y="36.1">UART7-TX</text>
<text x="117.3" y="39.2">SPI1_CS0</text>
<text x="117.3" y="41.1">CSI1-HSYNC</text>
<text x="129.1" y="39.4">PI16</text>
<text x="129.1" y="36.1">PI17</text>
<text x="135.4" y="40.3">UART2-RTS</text>
<text x="135.4" y="36.9">UART2-CTS</text>
<text x="135.6" y="41.8">PH26</text>
<text x="29.5" y="43.5">SPI0_MOSI</text>
<text x="29.5" y="45.2">SPI0_MISO</text>
<text x="29.5" y="46.8">SPI0_CLK</text>
<text x="41" y="42.8">PC0</text>
<text x="41" y="44.5">PC1</text>
<text x="41" y="46.2">PC2</text>
<text x="117.3" y="44.5">CSI1-VSYNC</text>
<text x="129.1" y="46.2">PC23</text>
<text x="135.6" y="46.8">SPI0_CS0</text>
<text x="135.6" y="45.2">PH27</text>
<text x="29.3" y="50.3">TWI3-SDA</text>
<text x="29.7" y="53.5">PH1</text>
<text x="29.7" y="51.9">PH0</text>
<text x="41" y="49.5">PI1</text>
<text x="47.8" y="52.8">CSI1-D1</text>
<text x="47.8" y="51.2">CSI1-D0</text>
<text x="129.1" y="49.5">PI0</text>
<text x="135.4" y="50.3">TWI3-SCK</text>
<text x="135.6" y="53.5">PD20</text>
<text x="135.6" y="48.5">PH24</text>
<text x="29.7" y="55.2">PH2</text>
<text x="29.7" y="56.9">PH3</text>
<text x="29.7" y="58.6">PH4</text>
<text x="47.8" y="54.5">CSI1-D2</text>
<text x="47.8" y="56.2">CSI1-D3</text>
<text x="47.8" y="57.9">CSI1-D4</text>
<text x="57.8" y="57.7">UART4_TX</text>
<text x="108.1" y="59.3">UART4_RX</text>
<text x="108.1" y="57.7">UART5_TX</text>
<text x="108.1" y="56">UART5_RX</text>
<text x="117.3" y="59.6">CSI1-D5</text>
<text x="117.3" y="57.9">CSI1-D6</text>
<text x="117.3" y="56.2">CSI1-D7</text>
<text x="135.8" y="58.6">PH6</text>
<text x="135.8" y="56.9">PH7</text>
<text x="135.8" y="60.3">PH5</text>
<text x="144.7" y="96.3">UART0-TX</text>
<text x="34.3" y="107.2">LED0</text>
<text x="80.4" y="107.2">LED1</text>
<text x="245.6" y="103.8">KEYADC0</text>
<text x="144.7" y="108">UART0-RX</text>
<text x="18.1" y="141.6">HPOUTL</text>
<text x="18.1" y="143.2">HPOUTR</text>
<text x="18.1" y="138.2">CVBS</text>
<text x="18.2" y="146.6">HPCOMFB</text>
<text x="18.2" y="148.3">HPCOM</text>
<text x="67.9" y="153.4">HPOUTR</text>
<text x="67.9" y="161.8">HPCOMFB</text>
<text x="67.9" y="160.1">HPOUTL</text>
<text x="67.9" y="163.5">HPCOM</text>
<text x="67.9" y="165.2">CVBS</text>
</g>
<g font-size="1.5">
<text x="65.8" y="28.4">VCC-3V</text>
<text x="77.3" y="27.7">1</text>
<text x="77.3" y="29.4">3</text>
<text x="97.2" y="27.7">2</text>
<text x="97.2" y="29.4">4</text>
<text x="107.8" y="28.4">ACIN</text>
<text x="66.5" y="35.1">GND</text>
<text x="77.3" y="31">5</text>
<text x="77.3" y="32.7">7</text>
<text x="77.3" y="34.4">9</text>
<text x="97.2" y="31">6</text>
<text x="97.2" y="32.7">8</text>
<text x="97.2" y="34.4">10</text>
<text x="104.4" y="31.7">GND</text>
<text x="65.8" y="41.8">VCC-3V</text>
<text x="76.4" y="36.1">11</text>
<text x="76.4" y="37.8">13</text>
<text x="76.4" y="39.4">15</text>
<text x="76.4" y="41.1">17</text>
<text x="97.2" y="36.1">12</text>
<text x="97.2" y="37.8">14</text>
<text x="97.2" y="39.4">16</text>
<text x="97.2" y="41.1">18</text>
<text x="104.4" y="38.5">GND</text>
<text x="76.4" y="42.8">19</text>
<text x="76.4" y="44.4">21</text>
<text x="76.4" y="46.1">23</text>
<text x="76.4" y="47.8">25</text>
<text x="97.2" y="42.8">20</text>
<text x="97.2" y="44.4">22</text>
<text x="97.2" y="46.1">24</text>
<text x="97.2" y="47.8">26</text>
<text x="104.4" y="43.5">GND</text>
<text x="66.5" y="48.5">GND</text>
<text x="76.4" y="49.5">27</text>
<text x="76.4" y="51.2">29</text>
<text x="76.4" y="52.8">31</text>
<text x="97.2" y="49.5">28</text>
<text x="97.2" y="51.2">30</text>
<text x="97.2" y="52.8">32</text>
<text x="104.4" y="51.9">GND</text>
<text x="76.4" y="54.5">33</text>
<text x="76.4" y="56.2">35</text>
<text x="76.4" y="57.9">37</text>
<text x="76.4" y="59.5">39</text>
<text x="97.2" y="54.5">34</text>
<text x="97.2" y="56.2">36</text>
<text x="97.2" y="57.9">38</text>
<text x="97.2" y="59.5">40</text>
<text x="104.4" y="55.2">GND</text>
<text x="66.5" y="60.3">GND</text>
<text x="65.2" y="79.4">VCC-3V</text>
<text x="111.3" y="79.4">VCC-3V</text>
<text x="185.9" y="83.6">VCC-3V</text>
<text x="59.3" y="89.6">LED0805</text>
<text x="105.4" y="89.6">LED0805</text>
<text x="259.5" y="89.8">AVCC</text>
<text x="42.9" y="92.3">VCC-3V</text>
<text x="182.4" y="94">R0402</text>
<text x="185.4" y="95.6">2</text>
<text x="188.7" y="91.4" transform="rotate(-90 188.7 91.4)">1</text>
<text x="195.3" y="95.6">3</text>
<text x="63" y="100.6">R0402</text>
<text x="109.1" y="100.6">R0402</text>
<text x="163.3" y="97.3">VCC-3V</text>
<text x="255.8" y="100.6">R0402</text>
<text x="47.1" y="104">R0402</text>
<text x="167.3" y="105.7">R0402</text>
<text x="172" y="107.3">2</text>
<text x="175.3" y="103.2" transform="rotate(-90 175.3 103.2)">1</text>
<text x="181.9" y="107.3">3</text>
<text x="189.1" y="102.3">SOT-23</text>
<text x="194.9" y="105.7">R0402</text>
<text x="218.9" y="105.6">2</text>
<text x="218.9" y="102.3">3</text>
<text x="182.4" y="110.7">SOT-23</text>
<text x="207.3" y="109.7">GND</text>
<text x="218.9" y="109">1</text>
<text x="256.1" y="111.5">R0402</text>
<text x="180.7" y="115.7">R0402</text>
<text x="259.3" y="117.4">GND</text>
<text x="66.5" y="121.6">GND</text>
<text x="112.6" y="121.6">GND</text>
<text x="19.7" y="153.3">EARCOM</text>
<text x="132.9" y="153.5">R0402</text>
<text x="156.9" y="153.4">4</text>
<text x="132.9" y="160.2">R0402</text>
<text x="156.9" y="160.1">2</text>
<text x="156.9" y="158.4">6</text>
<text x="156.9" y="163.5">3</text>
<text x="156.9" y="165.2">5</text>
<text x="76.8" y="177.8">C0402</text>
<text x="82.6" y="177.8">C0402</text>
<text x="153.9" y="179.4">R0402</text>
<text x="76.8" y="182.8">R0402</text>
<text x="82.6" y="182.4">R0402</text>
<text x="108.6" y="182.8">R0402</text>
<text x="114.5" y="182.8">R0402</text>
<text x="221.4" y="190.2">Design Name</text>
<text x="72.6" y="192.8">EARCOM</text>
<text x="78.4" y="192.8">EARCOM</text>
<text x="104.4" y="192.8">EARCOM</text>
<text x="110.3" y="192.8">EARCOM</text>
<text x="145.3" y="193.7">GND EARCOM</text>
<text x="221.4" y="195.1">Size</text>
<text x="223.1" y="196.9">A3</text>
<text x="228.1" y="195.2">Page Name</text>
<text x="275.1" y="195.2">Rev</text>
<text x="275.4" y="197">V1.0</text>
<text x="221.4" y="200.2">Date:</text>
<text x="230.1" y="200.2">Tuesday, August 22, 2017</text>
<text x="255" y="200.2">Sheet</text>
<text x="263.3" y="200.2">11</text>
<text x="268.4" y="200.2">of</text>
<text x="273.4" y="200.2">15</text>
</g>
<g font-size="1.5" fill="#004000">
<text x="77.6" y="24.4">DIP40-254</text>
<text x="220.9" y="99.8">SIP1x3</text>
<text x="55.8" y="108.2">R0402</text>
<text x="70" y="110.7">SOT-23</text>
<text x="101.9" y="108.2">R0402</text>
<text x="116.1" y="110.7">SOT-23</text>
<text x="158.9" y="153.5">PJ-3062S</text>
</g>
<g font-size="1.5" fill="#004080">
<text x="80.1" y="28.7">3.3V1</text>
<text x="91.2" y="28.7">5.0V1</text>
<text x="80.1" y="30.4">SDA</text>
<text x="80.1" y="32.1">SCL</text>
<text x="80.1" y="33.8">IO-GCLK</text>
<text x="80.1" y="35.4">GND1</text>
<text x="91" y="32.1">GND3</text>
<text x="91.1" y="35.4">RXD0</text>
<text x="91.2" y="30.4">5.0V2</text>
<text x="91.3" y="33.8">TXD0</text>
<text x="80.1" y="37.1">IO-0</text>
<text x="80.1" y="38.8">IO-2</text>
<text x="80.1" y="40.5">IO-3</text>
<text x="91" y="38.8">GND4</text>
<text x="92.2" y="37.1">IO-1</text>
<text x="92.2" y="40.5">IO-4</text>
<text x="80.1" y="42.1">3.3V2</text>
<text x="80.1" y="43.8">SPI-MOSI</text>
<text x="80.1" y="45.5">SPI-MISO</text>
<text x="80.1" y="47.2">SPI-CLK</text>
<text x="89.3" y="47.2">SPI-CE0</text>
<text x="91" y="43.8">GND5</text>
<text x="92.2" y="42.1">IO-5</text>
<text x="92.2" y="45.5">IO-6</text>
<text x="80.1" y="48.8">GND2</text>
<text x="80.1" y="50.5">ID-SD</text>
<text x="80.1" y="52.2">IO-7</text>
<text x="80.1" y="53.9">IO-8</text>
<text x="89.3" y="48.8">SPI-CE1</text>
<text x="91" y="52.2">GND6</text>
<text x="91" y="50.5">ID-SC</text>
<text x="92.2" y="53.9">IO-9</text>
<text x="80.1" y="55.6">IO-10</text>
<text x="80.1" y="57.2">IO-12</text>
<text x="80.1" y="58.9">IO-14</text>
<text x="91" y="55.6">GND8</text>
<text x="91.4" y="57.2">IO-13</text>
<text x="91.4" y="58.9">IO-15</text>
<text x="80.1" y="60.6">GND7</text>
<text x="91.4" y="60.6">IO-16</text>
<text x="221.8" y="106.7">2</text>
<text x="221.8" y="103.3">3</text>
<text x="221.8" y="110">1</text>
</g>
<text font-size="1.4" x="155.6" y="188.4">30mil</text>
<g font-size="1.2">
<text x="35.4" y="7.5">5</text>
<text x="90.1" y="7.5">4</text>
<text x="144.9" y="7.5">3</text>
<text x="199.6" y="7.5">2</text>
<text x="254.4" y="7.5">1</text>
<text x="6.8" y="33.1">D</text>
<text x="282.2" y="33.1">D</text>
<text x="6.8" y="81.2">C</text>
<text x="282.2" y="81.2">C</text>
<text x="6.8" y="129.4">B</text>
<text x="282.2" y="129.4">B</text>
<text x="6.8" y="177.5">A</text>
<text x="282.2" y="177.5">A</text>
<text x="35.4" y="201.8">5</text>
<text x="90.1" y="201.8">4</text>
<text x="144.9" y="201.8">3</text>
<text x="199.6" y="201.8">2</text>
<text x="207.3" y="199.4">http://www.banana-pi.org</text>
<text x="254.4" y="201.8">1</text>
</g>
</svg>
